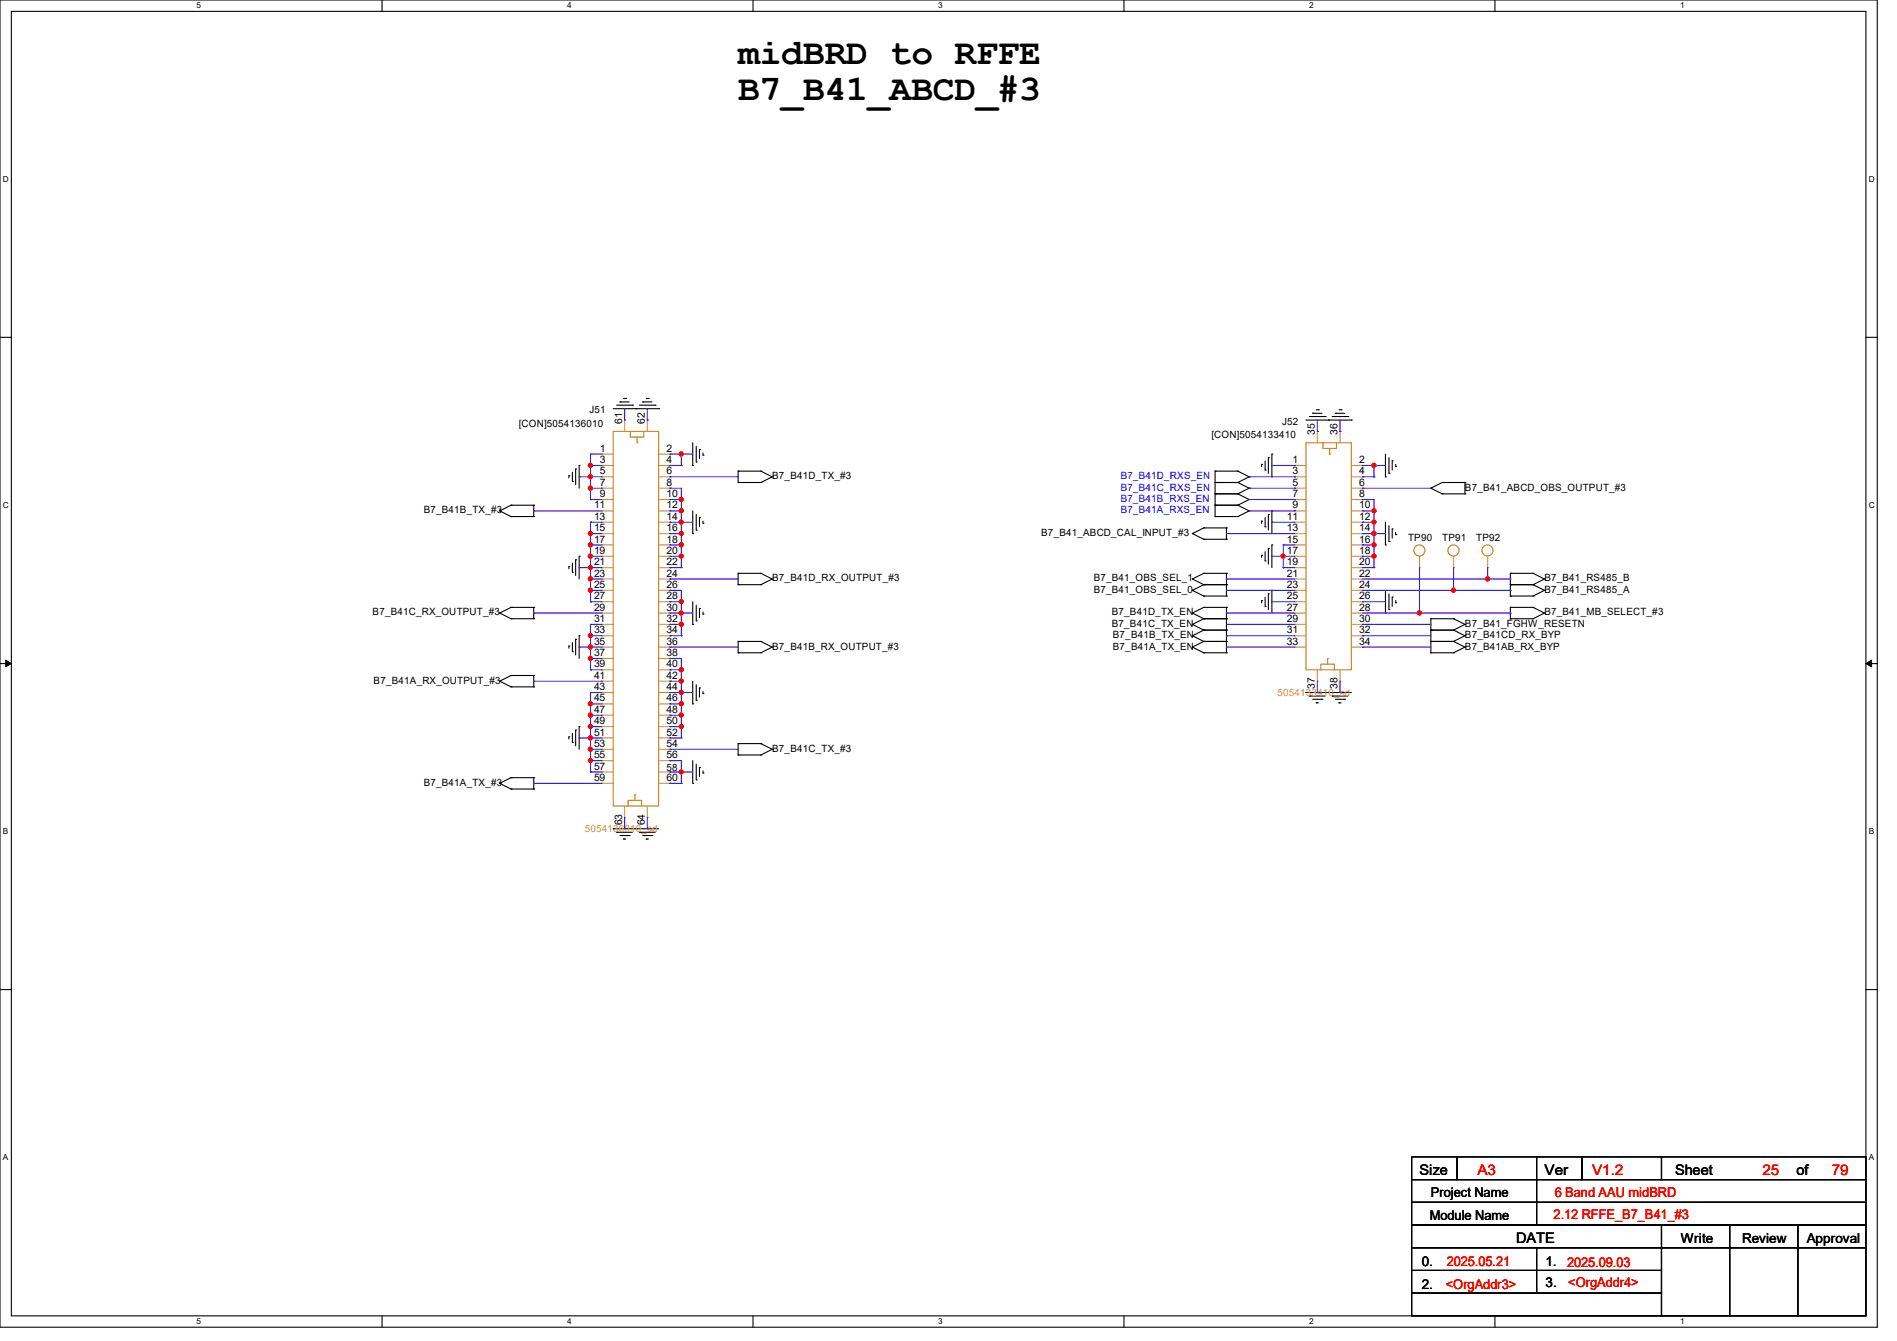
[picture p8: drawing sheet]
<svg xmlns="http://www.w3.org/2000/svg" width="297mm" height="210mm" viewBox="0 0 297 210" stroke-linecap="round" stroke-linejoin="round" font-family="sans-serif">
<path d="M0 0h293.9v207.9h-293.9zM1.8 1.8h290.3v204.3h-290.3z" fill="none" stroke="#000" stroke-width=".17"/>
<g fill="#fff">
<path d="M30.8 .2h.7v1.4h-.7z"/>
<path d="M30.8 206.2h.7v1.4h-.7z"/>
</g>
<path d="M59.8 0v1.8M59.8 206.1v1.8" fill="none" stroke="#000" stroke-width=".17"/>
<g fill="#fff">
<path d="M88.8 .2h.7v1.4h-.7z"/>
<path d="M88.8 206.2h.7v1.4h-.7z"/>
</g>
<path d="M117.9 0v1.8M117.9 206.1v1.8" fill="none" stroke="#000" stroke-width=".17"/>
<g fill="#fff">
<path d="M146.9 .2h.7v1.4h-.7z"/>
<path d="M146.9 206.2h.7v1.4h-.7z"/>
</g>
<path d="M176 0v1.8M176 206.1v1.8" fill="none" stroke="#000" stroke-width=".17"/>
<g fill="#fff">
<path d="M205 .2h.7v1.4h-.7z"/>
<path d="M205 206.2h.7v1.4h-.7z"/>
</g>
<path d="M234.1 0v1.8M234.1 206.1v1.8" fill="none" stroke="#000" stroke-width=".17"/>
<g fill="#fff">
<path d="M263.1 .2h.6v1.4h-.6z"/>
<path d="M263.1 206.2h.6v1.4h-.6z"/>
<path d="M.5 27.3h.9v1.4h-.9z"/>
<path d="M292.6 27.3h.9v1.4h-.9z"/>
<path d="M.5 78.4h.9v1.4h-.9z"/>
<path d="M292.6 78.4h.9v1.4h-.9z"/>
</g>
<path d="M0 52.8h1.8M292.1 52.8h1.8" fill="none" stroke="#000" stroke-width=".17"/>
<g fill="#fff">
<path d="M.5 129.5h.8v1.4h-.8z"/>
<path d="M292.6 129.5h.8v1.4h-.8z"/>
</g>
<path d="M0 103.9h1.8M292.1 103.9h1.8" fill="none" stroke="#000" stroke-width=".17"/>
<path d="M.9 103.4l.9 .5-.9 .5zM292.1 103.9l.9-.5v1z" fill="#000" stroke="#000" stroke-width=".16"/>
<g fill="#fff">
<path d="M.5 180.5h.8v1.4h-.8z"/>
<path d="M292.6 180.5h.8v1.4h-.8z"/>
</g>
<g fill="none" stroke="#000" stroke-width=".17">
<path d="M80 79.1h.1M80 79.1h3.6M80 79.1l-1.8 .9M83.6 79.1h.1M83.6 79.1v1.8M89.1 74.5h.1M89.1 74.5v.3M89.6 75.4h.1M89.6 74v1.4M90.1 73.4h.1M90.1 73.4v2.5M90.7 72.9h.1"/>
<path d="M90.7 72.9v3.6M96 64h7.1M96.6 63.5h2.4M97.1 62.9h.1M97.1 62.9h1.4M97.6 62.4h.4M98 62.4h.1M99 63.5h.1M99.6 64h.1M100.1 63.5h2.5M100.6 62.9h.1M100.6 62.9h1.5"/>
<path d="M101.2 62.4h.3M101.5 62.4h.1M102.6 63.5h.1M103.1 64h.1M108.5 72.9h.1M108.5 69.3v3.6M109 72.3h.1M109 69.9v2.4M109.5 70.4h.1M109.5 70.4v1.4M110.1 71.3h.1M110.1 71v.3"/>
<path d="M115.6 73.8h.1M115.6 75.6h.1M115.6 73.8v1.8M115.6 75.6h3.5M115.6 73.8h3.5M119.1 75.6h.1M119.1 73.8h.1M119.1 73.8l1.8 .9M120.9 74.7h.1M120.9 74.7l-1.8 .9M190.2 73.8h.1M190.2 75.6h.1"/>
<path d="M190.2 77.3h.1M190.2 79.1h.1M190.2 79.1h3.6M190.2 75.6h3.6M190.2 73.8h3.6M190.2 73.8v7.1M190.2 77.3h3.6M193.8 75.6h.1M193.8 73.8h.1M193.8 77.3h.1M193.8 79.1h.1M193.8 73.8l1.8 .9"/>
<path d="M193.8 75.6l1.8 .9M193.8 77.3l1.8 .9M193.8 79.1l1.8 .9M195.6 74.7h.1M195.6 76.5h.1M195.6 78.2h.1M195.6 74.7l-1.8 .9M195.6 76.5l-1.8 .8M195.6 78.2l-1.8 .9M197.5 72.7h.1M197.5 72.7v.4M198.1 73.6h.1"/>
<path d="M198.1 72.2v1.4M198.6 71.7h.1M198.6 71.7v2.4M199.1 71.1h.1M199.1 71.1v3.6M204.5 65.8h7.1M205 65.2h2.5M205.5 64.7h.1M205.5 64.7h1.5M206.1 64.2h.3M206.4 64.2h.1M207.5 65.2h.1"/>
<path d="M208 65.8h.1M208.6 65.2h2.4M209.1 64.7h.1M209.1 64.7h1.4M209.6 64.2h.4M210 64.2h.1M211 65.2h.1M211.6 65.8h.1M216.9 74.7h.1M216.9 71.1v3.6M217.5 74.1h.1M217.5 71.7v2.4"/>
<path d="M218 72.2h.1M218 72.2v1.4M218.5 73.1h.1M218.5 72.7v.4M224 76.5h.1M224 76.5l1.8 .8M225.8 75.6h.1M225.8 77.3h.1M225.8 75.6h3.6M225.8 77.3h3.6M225.8 75.6l-1.8 .9M229.4 77.3h.1"/>
<path d="M229.4 75.6h.1M229.4 75.6v1.7M78.2 96h.1M78.2 80h.1M78.2 96l1.8 .9M78.2 80l1.8 .9M80 95.1h.1M80 96.9h.1M80 80.9h.1M80 95.1h3.6M80 95.1l-1.8 .9M80 96.9h3.6"/>
<path d="M80 80.9h3.6M83.6 96.9h.1M83.6 95.1h.1M83.6 80.9h.1M83.6 95.1v1.8M89.1 88.7h.1M89.1 88.7v.4M89.6 89.6h.1M89.6 88.2v1.4M90.1 87.7h.1M90.1 87.7v2.4M90.7 99.6h.1"/>
<path d="M90.7 87.1h.1M90.7 87.1v3.6M90.7 99.6v3.5M108.5 97.8h.1M108.5 83.6h.1M108.5 80v3.6M108.5 94.2v3.6M109 97.2h.1M109 83h.1M109 80.6v2.4M109 94.8v2.4M109.5 95.3h.1"/>
<path d="M109.5 81.1h.1M109.5 81.1v1.4M109.5 95.3v1.4M110.1 96.2h.1M110.1 82h.1M110.1 81.6v.4M110.1 95.8v.4M115.6 89.8h.1M115.6 91.6h.1M115.6 89.8v1.8M115.6 91.6h3.5M115.6 89.8h3.5"/>
<path d="M119.1 91.6h.1M119.1 89.8h.1M119.1 89.8l1.8 .9M120.9 90.7h.1M120.9 90.7l-1.8 .9M186.7 83.6h.1M186.7 90.7h.1M186.7 92.5h.1M186.7 96h.1M186.7 97.8h.1M186.7 99.6h.1M186.7 83.6l1.8 .9"/>
<path d="M186.7 90.7l1.8 .9M186.7 92.5l1.8 .8M186.7 96l1.8 .9M186.7 97.8l1.8 .9M186.7 99.6l1.8 .9M188.5 82.7h.1M188.5 84.5h.1M188.5 89.8h.1M188.5 91.6h.1M188.5 93.3h.1M188.5 95.1h.1M188.5 96.9h.1"/>
<path d="M188.5 98.7h.1M188.5 95.1h3.5M188.5 96.9h3.5M188.5 91.6h3.5M188.5 89.8h3.5M188.5 82.7h3.5M188.5 82.7l-1.8 .9M188.5 84.5h3.5M188.5 89.8l-1.8 .9M188.5 91.6l-1.8 .9M188.5 93.3h3.5M188.5 95.1l-1.8 .9"/>
<path d="M188.5 96.9l-1.8 .9M188.5 98.7h3.5M188.5 98.7l-1.8 .9M190.2 80.9h.1M190.2 80.9h3.6M192 84.5h.1M192 82.7h.1M192 91.6h.1M192 89.8h.1M192 93.3h.1M192 96.9h.1M192 95.1h.1"/>
<path d="M192 98.7h.1M192 82.7v1.8M192 89.8v3.5M192 95.1v7.1M193.8 80.9h.1M195.6 80h.1M195.6 80l-1.8 .9M197.5 81.6h.1M197.5 87h.1M197.5 94.1h.1M197.5 81.6v.4M197.5 87v.3"/>
<path d="M197.5 94.1v.3M198.1 82.5h.1M198.1 87.8h.1M198.1 95h.1M198.1 81.1v1.4M198.1 86.4v1.4M198.1 93.5v1.5M198.6 80.6h.1M198.6 85.9h.1M198.6 93h.1M198.6 80.6v2.4M198.6 85.9v2.4"/>
<path d="M198.6 93v2.5M199.1 80h.1M199.1 85.3h.1M199.1 92.5h.1M199.1 80v3.6M199.1 85.3v3.6M199.1 92.5v3.5M216.9 85.3h.1M216.9 96h.1M216.9 81.8v3.5M216.9 92.5v3.5M217.5 84.8h.1"/>
<path d="M217.5 95.5h.1M217.5 82.3v2.5M217.5 93v2.5M218 82.8h.1M218 93.5h.1M218 82.8v1.5M218 93.5v1.5M218.5 83.7h.1M218.5 94.4h.1M218.5 83.4v.3M218.5 94.1v.3M224 96.9h.1"/>
<path d="M224 98.7h.1M224 96.9h3.6M224 98.7h3.6M224 96.9v5.3M227.6 98.7h.1M227.6 96.9h.1M227.6 96.9l1.8 .9M227.6 98.7l1.8 .9M229.4 97.8h.1M229.4 99.6h.1M229.4 97.8l-1.8 .9M229.4 99.6l-1.8 .9"/>
<path d="M236.5 89.8h.1M236.5 91.6h.1M236.5 93.3h.1M236.5 95.1h.1M236.5 96.9h.1M236.5 95.1h3.5M236.5 96.9h3.5M236.5 91.6h3.5M236.5 89.8h3.5M236.5 89.8v3.5M236.5 95.1v1.8M236.5 93.3h3.5"/>
<path d="M240 91.6h.1M240 89.8h.1M240 93.3h.1M240 96.9h.1M240 95.1h.1M240 89.8l1.8 .9M240 91.6l1.8 .9M240 95.1l1.8 .9M241.8 90.7h.1M241.8 92.5h.1M241.8 96h.1M241.8 90.7l-1.8 .9"/>
<path d="M241.8 92.5l-1.8 .8M241.8 96l-1.8 .9M78.2 106.7h.1M78.2 106.7l1.8 .9M80 105.8h.1M80 107.6h.1M80 105.8h3.6M80 105.8l-1.8 .9M80 107.6h3.6M83.6 107.6h.1M83.6 105.8h.1M83.6 105.8v1.8"/>
<path d="M89.1 115.4h.1M89.1 101.2h.1M89.1 101.2v.3M89.1 115.4v.3M89.6 116.3h.1M89.6 102.1h.1M89.6 100.6v1.5M89.6 114.9v1.4M90.1 114.3h.1M90.1 100.1h.1M90.1 100.1v2.5M90.1 114.3v2.5"/>
<path d="M90.7 113.8h.1M90.7 113.8v3.5M108.5 110.2h.1M108.5 106.7v3.5M108.5 119.1v3.6M109 109.7h.1M109 107.2v2.5M109 119.7v2.4M109.5 107.7h.1M109.5 107.7v1.5M110.1 108.6h.1M110.1 108.3v.3"/>
<path d="M115.6 116.5h.1M115.6 118.2h.1M115.6 100.5h.1M115.6 102.2h.1M115.6 118.2h3.5M115.6 116.5h3.5M115.6 100.5v1.7M115.6 116.5v1.7M115.6 102.2h3.5M115.6 100.5h3.5M119.1 118.2h.1M119.1 116.5h.1"/>
<path d="M119.1 102.2h.1M119.1 100.5h.1M119.1 116.5l1.8 .8M119.1 100.5l1.8 .8M120.9 117.3h.1M120.9 101.3h.1M120.9 117.3l-1.8 .9M120.9 101.3l-1.8 .9M186.7 101.3h.1M186.7 101.3l1.8 .9M188.5 100.5h.1M188.5 102.2h.1"/>
<path d="M188.5 102.2h3.5M188.5 100.5h3.5M188.5 100.5l-1.8 .8M192 100.5h.1M192 102.2h.1M204.5 108.5h.1M204.5 108.5h7.1M205 109h.1M205 109h2.5M205.5 109.5h1.5M206.1 110.1h.1M206.1 110.1h.3"/>
<path d="M207 109.5h.1M208 108.5h.1M208.6 109h.1M208.6 109h2.4M209.1 109.5h1.4M209.6 110.1h.1M209.6 110.1h.4M210.5 109.5h.1M224 100.5h.1M224 102.2h.1M224 102.2h3.6M224 100.5h3.6"/>
<path d="M227.6 100.5h.1M227.6 102.2h.1M227.6 100.5l1.8 .8M229.4 101.3h.1M229.4 101.3l-1.8 .9M78.2 122.7h.1M78.2 122.7l1.8 .9M80 121.8h.1M80 123.6h.1M80 121.8h3.6M80 121.8l-1.8 .9M80 123.6h3.6"/>
<path d="M83.6 123.6h.1M83.6 121.8h.1M83.6 121.8v1.8M96 129.8h.1M96 129.8h7.1M96.6 130.3h.1M96.6 130.3h2.4M97.1 130.9h1.4M97.6 131.4h.1M97.6 131.4h.4M98.5 130.9h.1M99.6 129.8h.1"/>
<path d="M100.1 130.3h.1M100.1 130.3h2.5M100.6 130.9h1.5M101.2 131.4h.1M101.2 131.4h.3M102.1 130.9h.1M108.5 122.7h.1M109 122.1h.1M109.5 120.2h.1M109.5 120.2v1.4M110.1 121.1h.1M110.1 120.7v.4"/>
<path d="M0 155h1.8M292.1 155h1.8M221 188.3h19.6v3.6h-19.6zM221 195.4h19.6v3.6h-19.6zM221 181.2h7.1v3.5h-7.1zM221 191.9h39.1v3.5h-39.1zM221 184.7h19.6v3.6h-19.6zM221 199h19.6v3.5h-19.6zM228.1 181.2h12.5v3.5h-12.5zM240.6 188.3h51.5v3.6h-51.5zM240.6 195.4h19.5v3.6h-19.5zM240.6 181.2h7.1v3.5h-7.1z"/>
<path d="M240.6 184.7h51.5v3.6h-51.5zM240.6 199h19.5v3.5h-19.5zM247.7 181.2h12.4v3.5h-12.4zM260.1 195.4h10.7v10.7h-10.7zM260.1 191.9h10.7v3.5h-10.7zM260.1 181.2h32v3.5h-32zM270.8 195.4h10.7v10.7h-10.7zM270.8 191.9h10.7v3.5h-10.7zM281.5 195.4h10.6v10.7h-10.6zM281.5 191.9h10.6v3.5h-10.6zM221 202.5h39.1v3.6h-39.1z"/>
</g>
<g fill="none" stroke="#cc8006" stroke-width=".17">
<path d="M96 67.6h7.1v58.6h-7.1zM98.7 67.6v.9h2.1v-.9M99.7 69.3h.1M99.7 68.5v.8M204.5 69.3h7.1v35.6h-7.1zM207.1 69.3v.9h2.2v-.9M208.2 71.1h.1M208.2 70.2v.9M206.8 104.9v-.9h2.1v.9M207.9 103.1h.1M207.9 103.1v.9M98.3 126.2v-.9h2.2v.9"/>
<path d="M99.4 124.5h.1M99.4 124.5v.8"/>
<circle cx="222.2" cy="86.2" r=".87"/>
<circle cx="227.6" cy="86.2" r=".87"/>
<circle cx="232.9" cy="86.2" r=".87"/>
</g>
<g fill="none" stroke="#a84" stroke-width=".17">
<path d="M94.2 71.1h.1M94.2 72.9h.1M94.2 74.7h.1M94.2 76.5h.1M94.2 78.2h.1M94.2 71.1h1.8M94.2 72.9h1.8M94.2 74.7h1.8M94.2 76.5h1.8M94.2 78.2h1.8M97.8 65.8h.1M97.8 65.8v1.8"/>
<path d="M101.3 65.8h.1M101.3 65.8v1.8M103.1 71.1h1.8M103.1 72.9h1.8M103.1 74.7h1.8M103.1 76.5h1.8M103.1 78.2h1.8M104.9 71.1h.1M104.9 72.9h.1M104.9 74.7h.1M104.9 76.5h.1M104.9 78.2h.1"/>
<path d="M202.7 72.9h.1M202.7 74.7h.1M202.7 76.5h.1M202.7 78.2h.1M202.7 72.9h1.8M202.7 74.7h1.8M202.7 76.5h1.8M202.7 78.2h1.8M206.2 67.6h.1M206.2 67.6v1.7M209.8 67.6h.1M209.8 67.6v1.7"/>
<path d="M211.6 72.9h1.8M211.6 74.7h1.8M211.6 76.5h1.8M211.6 78.2h1.8M213.4 72.9h.1M213.4 74.7h.1M213.4 76.5h.1M213.4 78.2h.1M94.2 80h.1M94.2 81.8h.1M94.2 83.6h.1M94.2 85.3h.1"/>
<path d="M94.2 87.1h.1M94.2 88.9h.1M94.2 90.7h.1M94.2 92.5h.1M94.2 94.2h.1M94.2 96h.1M94.2 97.8h.1M94.2 99.6h.1M94.2 80h1.8M94.2 81.8h1.8M94.2 83.6h1.8M94.2 85.3h1.8"/>
<path d="M94.2 87.1h1.8M94.2 88.9h1.8M94.2 90.7h1.8M94.2 92.5h1.8M94.2 94.2h1.8M94.2 96h1.8M94.2 97.8h1.8M94.2 99.6h1.8M103.1 80h1.8M103.1 81.8h1.8M103.1 83.6h1.8M103.1 85.3h1.8"/>
<path d="M103.1 87.1h1.8M103.1 88.9h1.8M103.1 90.7h1.8M103.1 92.5h1.8M103.1 94.2h1.8M103.1 96h1.8M103.1 97.8h1.8M103.1 99.6h1.8M104.9 80h.1M104.9 81.8h.1M104.9 83.6h.1M104.9 85.3h.1"/>
<path d="M104.9 87.1h.1M104.9 88.9h.1M104.9 90.7h.1M104.9 92.5h.1M104.9 94.2h.1M104.9 96h.1M104.9 97.8h.1M104.9 99.6h.1M202.7 80h.1M202.7 81.8h.1M202.7 83.6h.1M202.7 85.3h.1"/>
<path d="M202.7 87.1h.1M202.7 88.9h.1M202.7 90.7h.1M202.7 92.5h.1M202.7 94.2h.1M202.7 96h.1M202.7 97.8h.1M202.7 99.6h.1M202.7 80h1.8M202.7 81.8h1.8M202.7 83.6h1.8M202.7 85.3h1.8"/>
<path d="M202.7 87.1h1.8M202.7 88.9h1.8M202.7 90.7h1.8M202.7 92.5h1.8M202.7 94.2h1.8M202.7 96h1.8M202.7 97.8h1.8M202.7 99.6h1.8M211.6 80h1.8M211.6 81.8h1.8M211.6 83.6h1.8M211.6 85.3h1.8"/>
<path d="M211.6 87.1h1.8M211.6 88.9h1.8M211.6 90.7h1.8M211.6 92.5h1.8M211.6 94.2h1.8M211.6 96h1.8M211.6 97.8h1.8M211.6 99.6h1.8M213.4 80h.1M213.4 81.8h.1M213.4 83.6h.1M213.4 85.3h.1"/>
<path d="M213.4 87.1h.1M213.4 88.9h.1M213.4 90.7h.1M213.4 92.5h.1M213.4 94.2h.1M213.4 96h.1M213.4 97.8h.1M213.4 99.6h.1M222.2 88.9h.1M222.2 87.1v1.8M227.6 88.9h.1M227.6 87.1v1.8"/>
<path d="M232.9 88.9h.1M232.9 87.1v1.8M94.2 101.3h.1M94.2 103.1h.1M94.2 104.9h.1M94.2 106.7h.1M94.2 108.5h.1M94.2 110.2h.1M94.2 112h.1M94.2 113.8h.1M94.2 115.6h.1M94.2 117.3h.1"/>
<path d="M94.2 119.1h.1M94.2 101.3h1.8M94.2 103.1h1.8M94.2 104.9h1.8M94.2 106.7h1.8M94.2 108.5h1.8M94.2 110.2h1.8M94.2 112h1.8M94.2 113.8h1.8M94.2 115.6h1.8M94.2 117.3h1.8M94.2 119.1h1.8"/>
<path d="M103.1 101.3h1.8M103.1 103.1h1.8M103.1 104.9h1.8M103.1 106.7h1.8M103.1 108.5h1.8M103.1 110.2h1.8M103.1 112h1.8M103.1 113.8h1.8M103.1 115.6h1.8M103.1 117.3h1.8M103.1 119.1h1.8M104.9 101.3h.1"/>
<path d="M104.9 103.1h.1M104.9 104.9h.1M104.9 106.7h.1M104.9 108.5h.1M104.9 110.2h.1M104.9 112h.1M104.9 113.8h.1M104.9 115.6h.1M104.9 117.3h.1M104.9 119.1h.1M202.7 101.3h.1M202.7 101.3h1.8"/>
<path d="M206.2 106.7h.1M206.2 104.9v1.8M209.8 106.7h.1M209.8 104.9v1.8M211.6 101.3h1.8M213.4 101.3h.1M94.2 120.9h.1M94.2 122.7h.1M94.2 120.9h1.8M94.2 122.7h1.8M97.8 128h.1M97.8 126.2v1.8"/>
<path d="M101.3 128h.1M101.3 126.2v1.8M103.1 120.9h1.8M103.1 122.7h1.8M104.9 120.9h.1M104.9 122.7h.1"/>
</g>
<g fill="none" stroke="#4200ff" stroke-width=".17">
<path d="M90.7 74.7h.1M90.7 74.7h3.5M92.5 78.2h.1M92.5 76.5h.1M92.5 74.7h.1M92.5 72.9h.1M92.5 71.1h.1M92.5 71.1v7.1M92.5 78.2h1.7M92.5 76.5h1.7M92.5 72.9h1.7M92.5 71.1h1.7"/>
<path d="M97.8 65.8h.1M97.8 64v1.8M101.3 65.8h.1M101.3 64v1.8M104.9 78.2h.1M104.9 76.5h.1M104.9 74.7h.1M104.9 72.9h.1M104.9 71.1h.1M104.9 76.5h1.8v12.4M104.9 78.2h1.8M104.9 74.7h10.7"/>
<path d="M104.9 72.9h1.8M104.9 71.1h3.6M106.7 78.2h.1M106.7 72.9h.1M106.7 71.1h.1M106.7 71.1v1.8M195.6 78.2h7.1M195.6 76.5h7.1M195.6 74.7h7.1M199.1 72.9h3.6M202.7 72.9h.1M202.7 74.7h.1"/>
<path d="M202.7 76.5h.1M202.7 78.2h.1M206.2 67.6h.1M206.2 65.8v1.8M209.8 67.6h.1M209.8 65.8v1.8M213.4 72.9h.1M213.4 74.7h.1M213.4 76.5h.1M213.4 78.2h.1M213.4 78.2h1.7v10.7M213.4 76.5h10.6"/>
<path d="M213.4 74.7h1.7M213.4 72.9h3.5M215.1 72.9h.1M215.1 74.7h.1M215.1 72.9v1.8M83.6 96h.1M83.6 80h.1M83.6 96h10.6M83.6 80h10.6M90.7 88.9h.1M90.7 88.9h3.5M92.5 99.6h.1"/>
<path d="M92.5 97.8h.1M92.5 94.2h.1M92.5 92.5h.1M92.5 90.7h.1M92.5 88.9h.1M92.5 87.1h.1M92.5 85.3h.1M92.5 83.6h.1M92.5 81.8h.1M92.5 81.8v12.4M92.5 97.8v7.1M92.5 99.6h1.7"/>
<path d="M92.5 97.8h1.7M92.5 94.2h1.7M92.5 92.5h1.7M92.5 90.7h1.7M92.5 87.1h1.7M92.5 85.3h1.7M92.5 83.6h1.7M92.5 81.8h1.7M104.9 99.6h.1M104.9 97.8h.1M104.9 96h.1M104.9 94.2h.1"/>
<path d="M104.9 92.5h.1M104.9 90.7h.1M104.9 88.9h.1M104.9 87.1h.1M104.9 85.3h.1M104.9 83.6h.1M104.9 81.8h.1M104.9 80h.1M104.9 92.5h1.8v7.1M104.9 99.6h1.8M104.9 97.8h1.8M104.9 96h3.6"/>
<path d="M104.9 94.2h1.8M104.9 90.7h10.7M104.9 88.9h1.8M104.9 87.1h1.8M104.9 85.3h1.8M104.9 83.6h1.8M104.9 81.8h3.6M104.9 80h1.8M106.7 99.6h.1M106.7 97.8h.1M106.7 96h.1M106.7 94.2h.1"/>
<path d="M106.7 88.9h.1M106.7 87.1h.1M106.7 85.3h.1M106.7 83.6h.1M106.7 81.8h.1M106.7 80h.1M192 83.6h.1M192 90.7h.1M192 92.5h.1M192 96h.1M192 97.8h.1M192 99.6h.1"/>
<path d="M192 99.6h10.7M192 97.8h10.7M192 96h10.7M192 92.5h10.7M192 90.7h10.7M192 83.6h10.7M195.6 80h7.1M199.1 81.8h.1M199.1 87.1h.1M199.1 94.2h.1M199.1 94.2h3.6M199.1 87.1h3.6"/>
<path d="M199.1 81.8h3.6M200.9 87.1h.1M200.9 85.3h.1M200.9 88.9h.1M200.9 88.9h1.8M200.9 85.3h1.8M200.9 85.3v3.6M202.7 80h.1M213.4 80h.1M213.4 81.8h.1M213.4 83.6h.1M213.4 85.3h.1"/>
<path d="M213.4 87.1h.1M213.4 88.9h.1M213.4 94.2h.1M213.4 97.8h.1M213.4 99.6h.1M213.4 99.6h10.6M213.4 97.8h10.6M213.4 96h23.1M213.4 94.2h3.5M213.4 92.5h23.1M213.4 90.7h23.1M213.4 88.9h1.7"/>
<path d="M213.4 87.1h1.7M213.4 85.3h1.7M213.4 83.6h3.5M213.4 81.8h1.7M213.4 80h1.7M215.1 80h.1M215.1 81.8h.1M215.1 83.6h.1M215.1 85.3h.1M215.1 87.1h.1M215.1 88.9h.1M222.2 96h.1"/>
<path d="M222.2 88.9v7.1M227.6 92.5h.1M227.6 88.9v3.6M232.9 90.7h.1M232.9 88.9v1.8M236.5 96h.1M236.5 92.5h.1M236.5 90.7h.1M83.6 106.7h.1M83.6 106.7h10.6M90.7 115.6h.1M90.7 101.3h.1"/>
<path d="M90.7 115.6h3.5M90.7 101.3h3.5M92.5 119.1h.1M92.5 117.3h.1M92.5 115.6h.1M92.5 113.8h.1M92.5 112h.1M92.5 110.2h.1M92.5 108.5h.1M92.5 104.9h.1M92.5 103.1h.1M92.5 101.3h.1"/>
<path d="M92.5 108.5v12.4M92.5 119.1h1.7M92.5 117.3h1.7M92.5 113.8h1.7M92.5 112h1.7M92.5 110.2h1.7M92.5 108.5h1.7M92.5 104.9h1.7M92.5 103.1h1.7M104.9 119.1h.1M104.9 117.3h.1M104.9 115.6h.1"/>
<path d="M104.9 113.8h.1M104.9 112h.1M104.9 110.2h.1M104.9 108.5h.1M104.9 106.7h.1M104.9 104.9h.1M104.9 103.1h.1M104.9 101.3h.1M104.9 103.1h1.8v12.5M104.9 119.1h1.8v3.6M104.9 117.3h10.7M104.9 115.6h1.8"/>
<path d="M104.9 113.8h1.8M104.9 112h1.8M104.9 110.2h1.8M104.9 108.5h3.6M104.9 106.7h1.8M104.9 104.9h1.8M104.9 101.3h10.7M106.7 115.6h.1M106.7 113.8h.1M106.7 112h.1M106.7 110.2h.1M106.7 108.5h.1"/>
<path d="M106.7 106.7h.1M106.7 104.9h.1M192 101.3h.1M192 101.3h10.7M206.2 108.5h.1M206.2 106.7v1.8M209.8 108.5h.1M209.8 106.7v1.8M213.4 101.3h.1M213.4 101.3h10.6M83.6 122.7h.1M83.6 122.7h10.6"/>
<path d="M92.5 120.9h.1M92.5 120.9h1.7M97.8 129.8h.1M97.8 128v1.8M101.3 129.8h.1M101.3 128v1.8M104.9 122.7h.1M104.9 120.9h.1M104.9 122.7h1.8M104.9 120.9h3.6M106.7 122.7h.1M106.7 120.9h.1"/>
</g>
<g fill="#f00" stroke="#f00" stroke-width=".17">
<circle cx="106.7" cy="120.9" r=".32"/>
<circle cx="92.4" cy="117.3" r=".32"/>
<circle cx="92.4" cy="119.1" r=".32"/>
<circle cx="92.4" cy="115.5" r=".32"/>
<circle cx="92.4" cy="113.8" r=".32"/>
<circle cx="106.7" cy="113.8" r=".32"/>
<circle cx="92.4" cy="112" r=".32"/>
<circle cx="106.7" cy="112" r=".32"/>
<circle cx="92.4" cy="110.2" r=".32"/>
<circle cx="106.7" cy="108.4" r=".32"/>
<circle cx="106.7" cy="110.2" r=".32"/>
<circle cx="106.7" cy="104.9" r=".32"/>
<circle cx="106.7" cy="106.7" r=".32"/>
<circle cx="92.4" cy="103.1" r=".32"/>
<circle cx="92.4" cy="101.3" r=".32"/>
<circle cx="92.4" cy="99.5" r=".32"/>
<circle cx="106.7" cy="96" r=".32"/>
<circle cx="106.7" cy="97.8" r=".32"/>
<circle cx="106.7" cy="94.2" r=".32"/>
<circle cx="92.4" cy="92.4" r=".32"/>
<circle cx="92.4" cy="90.7" r=".32"/>
<circle cx="92.4" cy="88.9" r=".32"/>
<circle cx="106.7" cy="87.1" r=".32"/>
<circle cx="92.4" cy="87.1" r=".32"/>
<circle cx="92.4" cy="85.3" r=".32"/>
<circle cx="106.7" cy="85.3" r=".32"/>
<circle cx="106.7" cy="83.5" r=".32"/>
<circle cx="92.4" cy="83.5" r=".32"/>
<circle cx="106.7" cy="81.8" r=".32"/>
<circle cx="106.7" cy="78.2" r=".32"/>
<circle cx="106.7" cy="80" r=".32"/>
<circle cx="92.4" cy="76.4" r=".32"/>
<circle cx="92.4" cy="74.7" r=".32"/>
<circle cx="92.4" cy="72.9" r=".32"/>
<circle cx="106.7" cy="71.1" r=".32"/>
<circle cx="215.1" cy="72.9" r=".32"/>
<circle cx="215.1" cy="80" r=".32"/>
<circle cx="215.1" cy="81.8" r=".32"/>
<circle cx="215.1" cy="83.5" r=".32"/>
<circle cx="215.1" cy="85.3" r=".32"/>
<circle cx="200.9" cy="87.1" r=".32"/>
<circle cx="215.1" cy="87.1" r=".32"/>
<circle cx="232.9" cy="90.7" r=".32"/>
<circle cx="227.6" cy="92.4" r=".32"/>
<circle cx="222.2" cy="96" r=".32"/>
</g>
<g font-size="5.7">
<text x="115.6" y="10">midBRD to RFFE</text>
<text x="115.6" y="15.7">B7_B41_ABCD_#3</text>
</g>
<g font-size="2.3">
<text x="222.2" y="184">Size</text>
<text x="241.8" y="184">Ver</text>
<text x="262.3" y="184">Sheet</text>
<text x="281.3" y="184">of</text>
<text x="237.4" y="194.6">DATE</text>
</g>
<g font-size="2.3" fill="#f00">
<text x="231.3" y="184">A3</text>
<text x="249.3" y="184">V1.2</text>
<text x="275.9" y="184">25</text>
<text x="286.8" y="184">79</text>
</g>
<g font-size="2.1">
<text x="223.9" y="191.1">Module Name</text>
<text x="224" y="187.4">Project Name</text>
<text x="263.1" y="194.7">Write</text>
<text x="272.7" y="194.7">Review</text>
<text x="282.9" y="194.7">Approval</text>
<text x="222.6" y="198.2">0.</text>
<text x="222.6" y="201.8">2.</text>
<text x="242" y="198.2">1.</text>
<text x="242" y="201.6">3.</text>
</g>
<g font-size="2.1" fill="#f00">
<text x="243.2" y="191">2.12 RFFE_B7_B41_#3</text>
<text x="243.4" y="187.4">6 Band AAU midBRD</text>
<text x="226.4" y="201.8">&lt;OrgAddr3&gt;</text>
<text x="226.5" y="198.2">2025.05.21</text>
<text x="245.4" y="198.4">2025.09.03</text>
<text x="245.5" y="201.6">&lt;OrgAddr4&gt;</text>
</g>
<g font-size="1.6">
<text x="92.3" y="64.7">J51</text>
<text x="81.2" y="66.9">[CON]5054136010</text>
<text x="93.9" y="70.7">1</text>
<text x="97.4" y="66.3" transform="rotate(-90 97.4 66.3)">61</text>
<text x="101" y="66.3" transform="rotate(-90 101 66.3)">62</text>
<text x="104.3" y="70.7">2</text>
<text x="189.7" y="68.7">[CON]5054133410</text>
<text x="200.7" y="66.5">J52</text>
<text x="205.9" y="68.1" transform="rotate(-90 205.9 68.1)">35</text>
<text x="209.4" y="68.1" transform="rotate(-90 209.4 68.1)">36</text>
<text x="93.9" y="72.5">3</text>
<text x="93.9" y="74.3">5</text>
<text x="93.9" y="76.1">7</text>
<text x="93.9" y="77.9">9</text>
<text x="104.3" y="72.5">4</text>
<text x="104.3" y="74.3">6</text>
<text x="104.3" y="76.1">8</text>
<text x="104.3" y="77.9">10</text>
<text x="120.9" y="75.1">B7_B41D_TX_#3</text>
<text x="202.4" y="72.5">1</text>
<text x="202.4" y="74.3">3</text>
<text x="202.4" y="76.1">5</text>
<text x="202.4" y="77.9">7</text>
<text x="212.8" y="72.5">2</text>
<text x="212.8" y="74.3">4</text>
<text x="212.8" y="76.1">6</text>
<text x="212.8" y="77.9">8</text>
<text x="229.4" y="76.8">B7_B41_ABCD_OBS_OUTPUT_#3</text>
<text x="66.3" y="80.4">B7_B41B_TX_#3</text>
<text x="93" y="79.6">11</text>
<text x="93" y="81.4">13</text>
<text x="93" y="83.2">15</text>
<text x="104.3" y="79.6">12</text>
<text x="104.3" y="81.4">14</text>
<text x="104.3" y="83.2">16</text>
<text x="163" y="83.9">B7_B41_ABCD_CAL_INPUT_#3</text>
<text x="201.5" y="81.4">11</text>
<text x="201.5" y="83.2">13</text>
<text x="202.4" y="79.6">9</text>
<text x="212.8" y="79.6">10</text>
<text x="212.8" y="81.4">12</text>
<text x="212.8" y="83.2">14</text>
<text x="93" y="85">17</text>
<text x="93" y="86.7">19</text>
<text x="93" y="88.5">21</text>
<text x="104.3" y="85">18</text>
<text x="104.3" y="86.7">20</text>
<text x="104.3" y="88.5">22</text>
<text x="201.5" y="85">15</text>
<text x="201.5" y="86.7">17</text>
<text x="201.5" y="88.5">19</text>
<text x="212.8" y="85">16</text>
<text x="212.8" y="86.7">18</text>
<text x="212.8" y="88.5">20</text>
<text x="220.5" y="84.7">TP90</text>
<text x="225.8" y="84.7">TP91</text>
<text x="231.1" y="84.7">TP92</text>
<text x="93" y="90.3">23</text>
<text x="93" y="92.1">25</text>
<text x="93" y="93.9">27</text>
<text x="93" y="95.6">29</text>
<text x="104.3" y="90.3">24</text>
<text x="104.3" y="92.1">26</text>
<text x="104.3" y="93.9">28</text>
<text x="104.3" y="95.6">30</text>
<text x="120.9" y="91.1">B7_B41D_RX_OUTPUT_#3</text>
<text x="171.2" y="91.1">B7_B41_OBS_SEL_1</text>
<text x="171.2" y="92.8">B7_B41_OBS_SEL_0</text>
<text x="201.5" y="90.3">21</text>
<text x="201.5" y="92.1">23</text>
<text x="201.5" y="93.9">25</text>
<text x="201.5" y="95.6">27</text>
<text x="212.8" y="90.3">22</text>
<text x="212.8" y="92.1">24</text>
<text x="212.8" y="93.9">26</text>
<text x="212.8" y="95.6">28</text>
<text x="241.8" y="91.1">B7_B41_RS485_B</text>
<text x="241.8" y="92.8">B7_B41_RS485_A</text>
<text x="58.3" y="96.4">B7_B41C_RX_OUTPUT_#3</text>
<text x="93" y="97.4">31</text>
<text x="93" y="99.2">33</text>
<text x="93" y="101">35</text>
<text x="104.3" y="97.4">32</text>
<text x="104.3" y="99.2">34</text>
<text x="104.3" y="101">36</text>
<text x="120.9" y="101.7">B7_B41B_RX_OUTPUT_#3</text>
<text x="174.1" y="96.4">B7_B41D_TX_EN</text>
<text x="174.1" y="98.2">B7_B41C_TX_EN</text>
<text x="174.2" y="99.9">B7_B41B_TX_EN</text>
<text x="174.2" y="101.7">B7_B41A_TX_EN</text>
<text x="201.5" y="97.4">29</text>
<text x="201.5" y="99.2">31</text>
<text x="201.5" y="101">33</text>
<text x="212.8" y="97.4">30</text>
<text x="212.8" y="99.2">32</text>
<text x="212.8" y="101">34</text>
<text x="229.4" y="98.2">B7_B41_FGHW_RESETN</text>
<text x="229.4" y="99.9">B7_B41CD_RX_BYP</text>
<text x="229.4" y="101.7">B7_B41AB_RX_BYP</text>
<text x="241.8" y="96.4">B7_B41_MB_SELECT_#3</text>
<text x="58.5" y="107.1">B7_B41A_RX_OUTPUT_#3</text>
<text x="93" y="102.7">37</text>
<text x="93" y="104.5">39</text>
<text x="93" y="106.3">41</text>
<text x="104.3" y="102.7">38</text>
<text x="104.3" y="104.5">40</text>
<text x="104.3" y="106.3">42</text>
<text x="205.9" y="107.9" transform="rotate(-90 205.9 107.9)">37</text>
<text x="209.4" y="107.9" transform="rotate(-90 209.4 107.9)">38</text>
<text x="93" y="108.1">43</text>
<text x="93" y="109.9">45</text>
<text x="93" y="111.6">47</text>
<text x="93" y="113.4">49</text>
<text x="104.3" y="108.1">44</text>
<text x="104.3" y="109.9">46</text>
<text x="104.3" y="111.6">48</text>
<text x="104.3" y="113.4">50</text>
<text x="93" y="115.2">51</text>
<text x="93" y="117">53</text>
<text x="93" y="118.7">55</text>
<text x="104.3" y="115.2">52</text>
<text x="104.3" y="117">54</text>
<text x="104.3" y="118.7">56</text>
<text x="120.9" y="117.7">B7_B41C_TX_#3</text>
<text x="66.3" y="123.1">B7_B41A_TX_#3</text>
<text x="93" y="120.5">57</text>
<text x="93" y="122.3">59</text>
<text x="104.3" y="122.3">60</text>
<text x="104.4" y="120.7">58</text>
<text x="97.4" y="129.2" transform="rotate(-90 97.4 129.2)">63</text>
<text x="101" y="129.2" transform="rotate(-90 101 129.2)">64</text>
</g>
<g font-size="1.6" fill="#00f">
<text x="175.5" y="75.1">B7_B41D_RXS_EN</text>
<text x="175.5" y="76.8">B7_B41C_RXS_EN</text>
<text x="175.5" y="78.6">B7_B41B_RXS_EN</text>
<text x="175.5" y="80.4">B7_B41A_RXS_EN</text>
</g>
<g font-size="1.6" fill="#ff8040">
<text x="200" y="109">5054133410_sd</text>
<text x="91.6" y="130.3">5054136010_sd</text>
</g>
<g font-size="1.3">
<text x="30.8" y="1.3">5</text>
<text x="88.8" y="1.3">4</text>
<text x="146.9" y="1.3">3</text>
<text x="205" y="1.3">2</text>
<text x="263.1" y="1.3">1</text>
<text x=".5" y="28.4">D</text>
<text x="292.6" y="28.4">D</text>
<text x=".5" y="79.5">C</text>
<text x="292.6" y="79.5">C</text>
<text x=".5" y="130.6">B</text>
<text x="292.6" y="130.6">B</text>
<text x=".5" y="181.7">A</text>
<text x="292.6" y="181.7">A</text>
<text x="30.8" y="207.4">5</text>
<text x="88.8" y="207.4">4</text>
<text x="146.9" y="207.4">3</text>
<text x="205" y="207.4">2</text>
<text x="263.1" y="207.4">1</text>
</g>
</svg>
